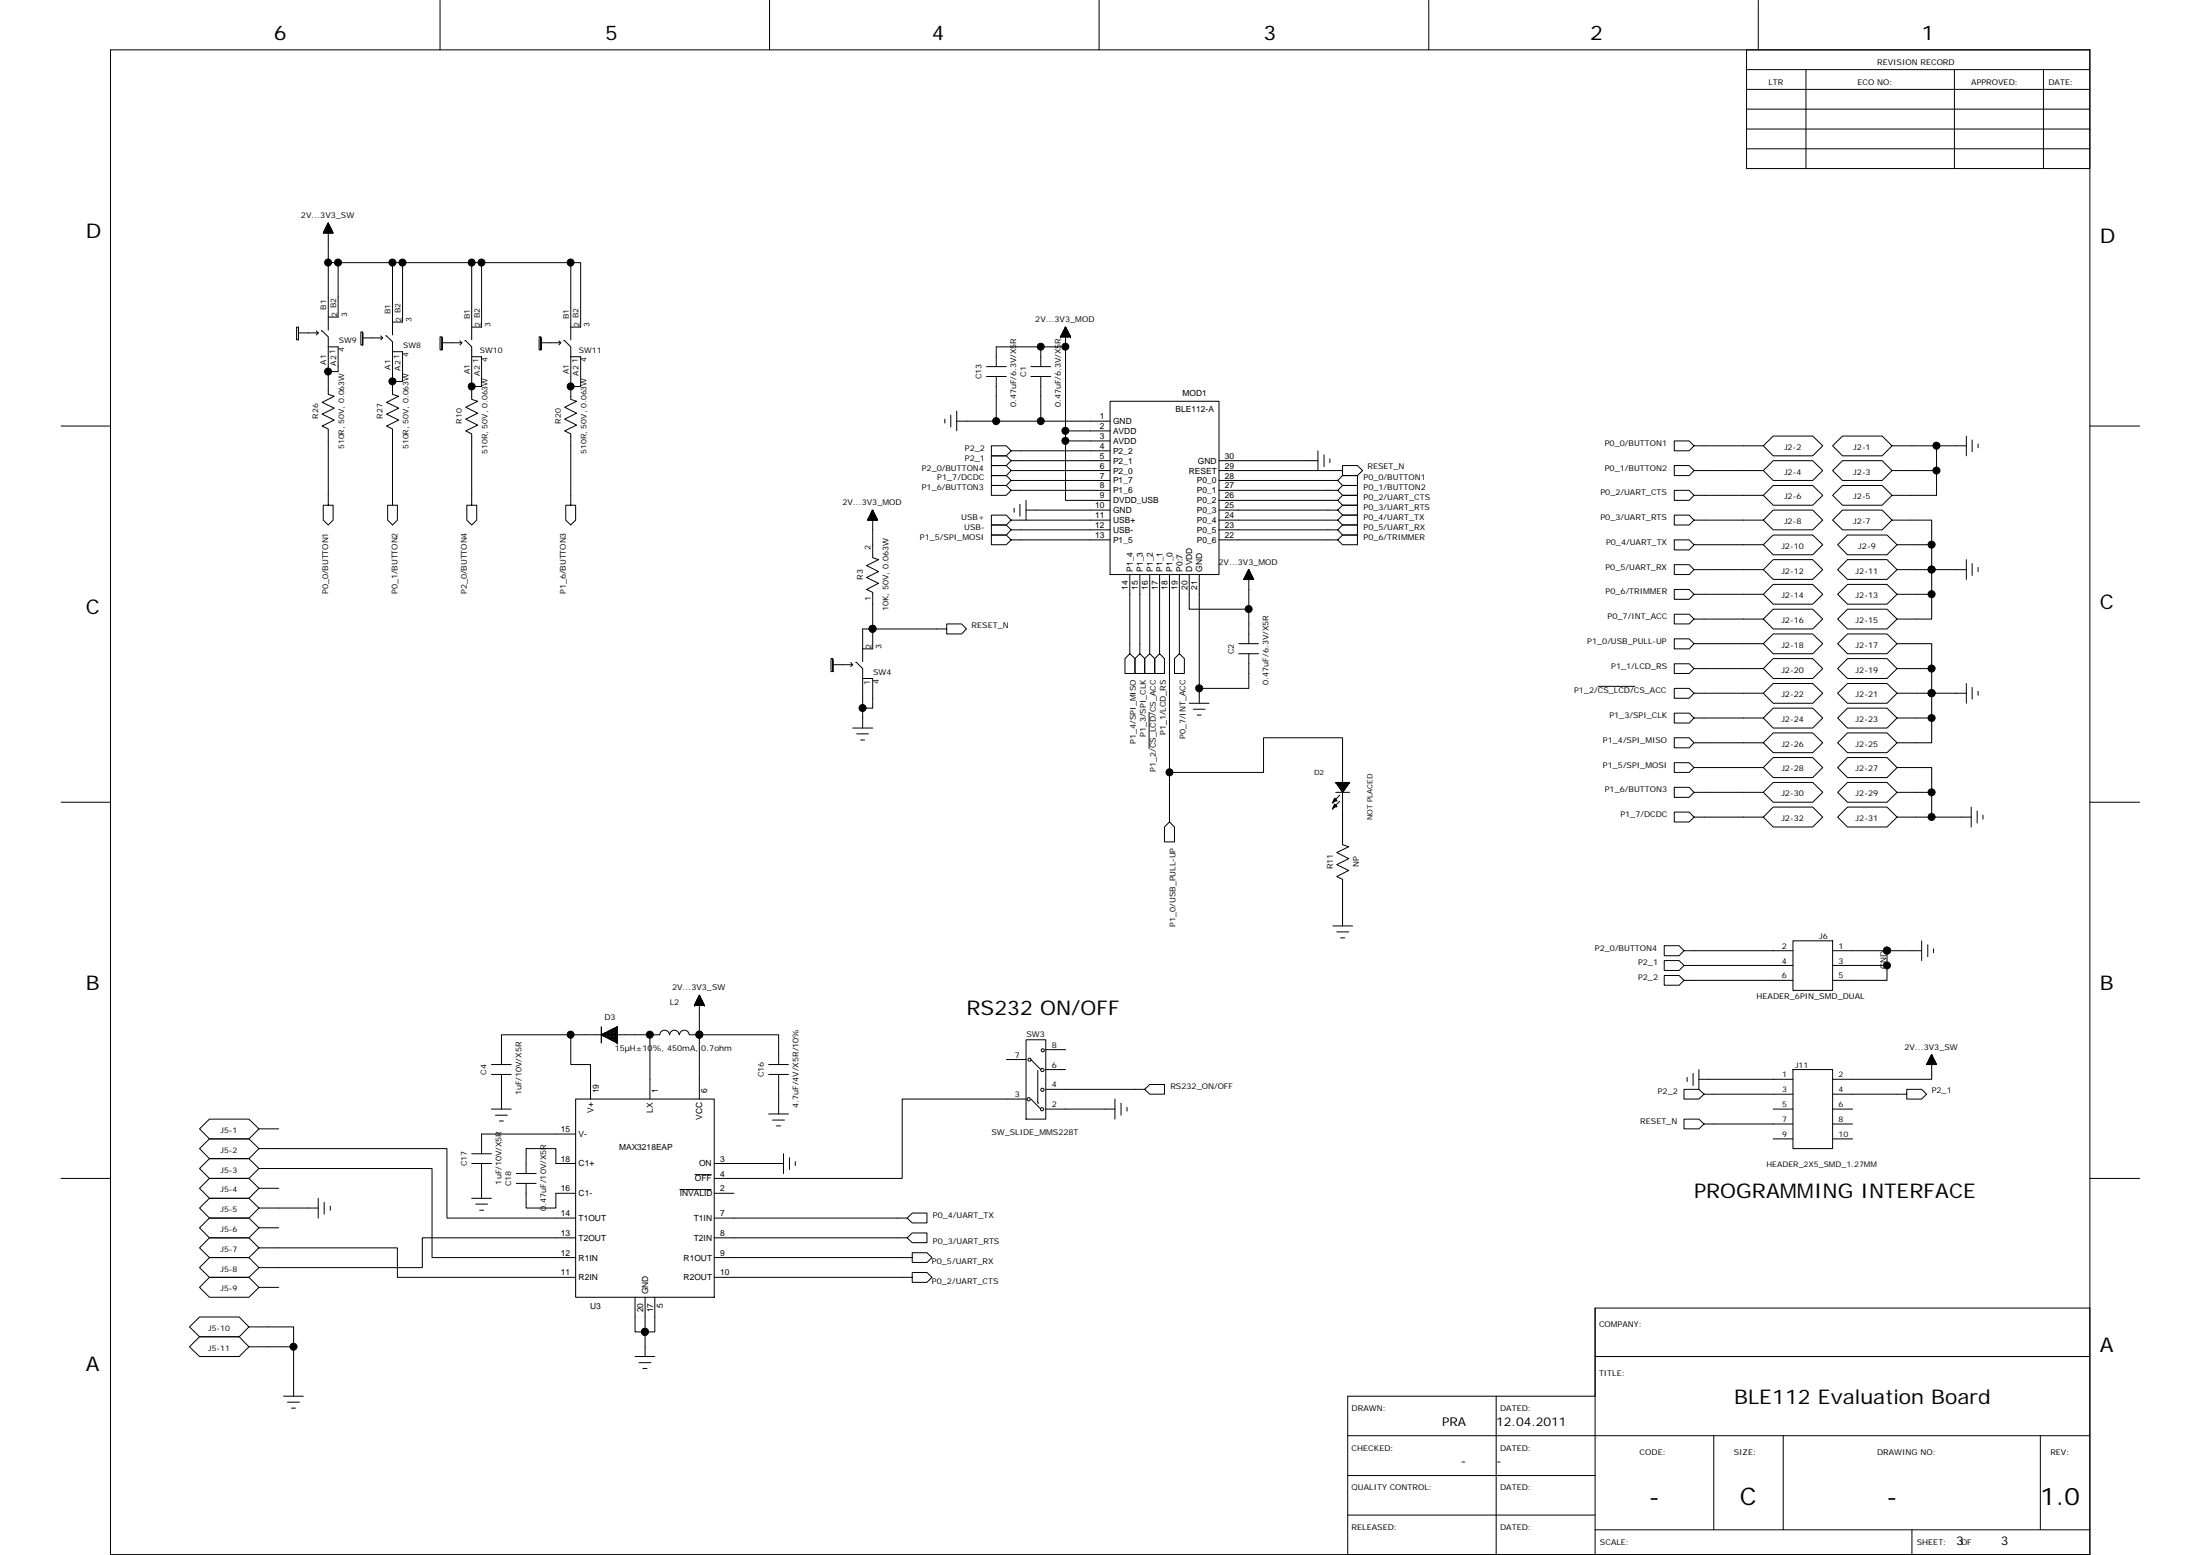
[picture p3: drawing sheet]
<svg xmlns="http://www.w3.org/2000/svg" width="297mm" height="210mm" viewBox="0 0 297 210" stroke-linecap="round" stroke-linejoin="round" font-family="sans-serif">
<g fill="none" stroke="#000" stroke-width=".14">
<path d="M14.9 6.7h267.3v203.1h-267.3zM59.4 0v6.7M103.9 0v6.7M148.4 0v6.7M192.9 0v6.7M235.8 6.7h46.4v16.1h-46.4zM235.8 14.7h46.4M235.8 9.4h46.4M235.8 12.1h46.4M235.8 17.4h46.4M237.4 0v6.7M243.8 9.4v13.4"/>
<path d="M263.9 9.4v13.4M275.9 9.4v13.4M43.7 31.4v.1M43.7 31.4h1.3M43.7 31.4h1.2M43.7 31.3v.2M43.7 31.3h1.2M43.8 31.2v.3M43.8 31.2h1M43.8 31.1h1v.4M43.9 31h.8M43.9 30.9h.8"/>
<path d="M44 30.7v.8M44 30.8h.6M44 30.7h.6v.8M44 30.7h.6M44 30.6v.9M44.1 30.6h.4M44.1 30.5v1M44.1 30.5h.4M44.2 30.5h.3v1M44.2 30.4v1.1M44.2 30.4h.2M44.2 30.4h.2v1.1"/>
<path d="M44.2 30.3v1.2M44.2 30.3h.2M44.3 30.2h.1M44.3 30.2v1.3M44.3 30.2l.1 1.3M44.3 30.1h.1M44.3 31.5v-1.4l.7 1.4h-1.4l.7-1.4v14.5M44.3 35.5h8.7M44.5 30.5v1M44.6 30.6v.9M44.7 30.8h-.7l-.1 .7M44.7 30.9v.6"/>
<path d="M44.7 30.9h-.8v.6M44.7 31v.5M44.8 31h-.9l-.1 .5M44.8 31.2v.3M44.9 31.3v.2M45 31.4v.1M45.7 35.5v7.3h-1.4M54.4 35.5v8h-1.4M54.4 35.5h10.6M54.4 35.5h-1.4v9.7M63.7 35.5v10.4M65 35.5h13.4v8.7h-1.3"/>
<path d="M65 35.5v8.7h-1.3M77.1 35.5v10.4M235.8 20.1h46.4M8.3 57.5h6.6M40.3 44.9h2.7M40.3 44.3v1.6v-1.7h-.3v1.7h.3M42.7 44.7l.3 .2M43 44.9l-.3 .3M43.4 44.7l.1-.1 .8 .9v1.3M44.3 50.2v3l.8 .3-1.6 .8 1.6 .8-1.6 .8 1.6 .8-1.6 .8 .8 .4v10.3h.7v2l-.7 .7-.7-.7v-2h.7M44.3 46.8h1.4v3.4h-1.4zM49 45.6h2.7"/>
<path d="M49 44.9v1.7v-1.8h-.3v1.8h.3M51.4 45.3l.3 .3M51.7 45.6l-.3 .3M52.1 45.3l.9 .8v1.4M53 51.5h.1M53 51.5v1.7l.8 .3-1.6 .8 1.6 .8-1.6 .8 1.6 .8-1.6 .8 .8 .4v10.3h-.7v2l.7 .7 .7-.7v-2h-.7M53 47.5h1.4v4h-1.4zM59.7 46.3h2.7M59.7 45.6v1.6v-1.7h-.3v1.7h.3M62.1 46l.3 .3M62.4 46.3l-.3 .3M62.8 46l.9 .8v1.4"/>
<path d="M63.7 48.2v5.7l.8 .3-1.6 .8 1.6 .8-1.6 .8 1.6 .8-1.6 .8 .8 .4v9.6h-.7v2l.7 .7 .7-.7v-2h-.7M63.7 48.2h1.3v4h-1.3M73 46.3h2.7M73 45.6v1.6v-1.7h-.2v1.7h.2M75.5 46l.2 .3M75.7 46.3l-.2 .3M76.1 46h.1l.9 .8v1.4M77.1 48.2v5.7l.7 .3-1.6 .8 1.6 .8-1.6 .8 1.6 .8-1.6 .8 .9 .4v9.6h-.7v2l.7 .7 .6-.7v-2h-.6M77.1 48.2h1.3v4h-1.3M127.6 56.6v.5M128.4 56v1.6M129.2 55.5v2.7"/>
<path d="M133.2 49.5h2.7M133.2 50.8h2.7M134.5 50.8v6.1h-5.3M139.2 49.5h2.7M139.2 50.8h2.7M140.5 46.8h-6v2.7M140.5 46.8h3.4M140.5 56.9h9.4M140.5 50.8v6.1h-6M140.5 46.8v2.7M143.2 45.5h.1M143.2 45.5h1.3"/>
<path d="M143.2 45.4h1.3M143.3 45.3v.2M143.3 45.4h1.2v.1M143.3 45.3h1.2M143.3 45.2v.3M143.3 45.3h1.1v.2M143.3 45.2h1.1M143.4 45.1v.4M143.4 45.2h1v.3M143.4 45.1h.9M143.4 45v.5M143.4 45.1h.9v.4"/>
<path d="M143.4 45h.9M143.5 45.5v-.6h.8v.6M143.5 44.9h.7M143.5 45.5v-.7h.7v.7M143.5 44.8h.7M143.6 44.7v.8M143.6 44.7h.6v.8M143.6 44.7h.5M143.6 44.6v.9M143.6 44.6h.5v.9M143.7 44.6h.4M143.7 44.5h.4v1"/>
<path d="M143.7 44.3v1.2M143.7 44.4h.3v1.1M143.8 44.3h.2M143.8 44.3h.2v1.2M143.8 44.2v1.3M143.8 44.2l.1 1.3M143.9 44.2h.1M143.9 46.8v11.4M143.9 58.2v9.3h6M143.9 44.2l.6 1.3h-1.3l.7-1.3v2.6M143.9 44.2h-.1v1.3M144 44.5h-.3v1"/>
<path d="M144.5 45.5h.1M149.9 54.2h14.7v23.4h-14.7zM149.9 58.2h-6M149.9 59.5h-6M265.5 58.9v2.6M266.3 59.4v1.6M267.1 59.9v.6M282.2 57.5h6.7M117.2 70.1v.1M117.2 70.2h1.3M117.2 70.1h1.2M117.3 69.9v.3"/>
<path d="M117.3 70h1.1v.2M117.3 69.9h1M117.3 69.8v.4M117.3 69.9h1v.3M117.4 69.8h.9M117.4 69.7h.8v.5M117.5 69.7h.7M117.5 69.4v.8M117.5 69.5h.6M117.5 69.3v.9M117.5 69.4h.6M117.6 69.4h.4"/>
<path d="M117.6 69.2v1M117.6 69.3h.4M117.6 69.2h.4M117.7 69.2h.3M117.7 69v1.2M117.7 69.1h.2v1.1M117.7 69.1h.2M117.7 68.9v1.3M117.7 69h.2M117.8 68.9h.1M117.8 70.2v-1.3l.7 1.3h-1.4l.7-1.3v6.4l.8 .2-1.6 .8 1.6 .9-1.6 .8 1.6 .7-1.6 .9 .8 .4v7.6h-1.3M117.9 69v1.2"/>
<path d="M118 69.2v1M118 69.3v.9M118.1 69.4v.8M118.1 69.5v.7M118.1 69.6h-.6v.6M118.2 69.6v.6M118.2 69.7h-.8v.5M118.4 70h-1.2v.2M118.4 70v.2M136.5 72.9l-.6-.7h-2v1.3h2l.6-.6h13.4M136.5 70.2l-.6-.7h-2v1.4h2l.6-.7h13.4M136.5 71.5l-.6-.6h-2v1.3h2l.6-.7h13.4"/>
<path d="M136.9 68.6v.6M137.7 68.1v1.6M138.5 67.5v2.7M149.9 60.9h-13.4l-.6 .6h-2v-1.3h2l.6 .7M149.9 62.2h-13.4l-.6 .6h-2v-1.3h2l.6 .7M149.9 63.5h-13.4l-.6 .7h-2v-1.4h2l.6 .7M149.9 64.9h-13.4l-.6 .6h-2v-1.3h2l.6 .7M149.9 66.2h-13.4l-.6 .7h-2v-1.4h2l.6 .7M149.9 68.9h-11.4M152.5 77.6v10.6l.7 .7v2h-1.3v-2l.6-.7M153.9 77.6v10.6l.7 .7v2h-1.4v-2l.7-.7M155.2 77.6v10.6l.7 .7v2h-1.3v-2l.6-.7"/>
<path d="M156.6 77.6v10.6l.6 .7v2h-1.3v-2l.7-.7M157.9 77.6v26.7M159.2 77.6v10.6l.7 .7v2h-1.3v-2l.6-.7M160.6 77.6v4.6h8M161.9 77.6v15.3M164.6 63.5h16.7v-.7h2l.7 .7-.7 .7h-2v-.7M164.6 64.9h16l.7 .6h2v-1.3h-2l-.7 .7M164.6 66.2h16l.7 .7h2v-1.4h-2l-.7 .7M164.6 67.5h16l.7 .7h2v-1.3h-2l-.7 .6M164.6 68.9h16l.7 .6h2v-1.3h-2l-.7 .7M164.6 70.2h16l.7 .7h2v-1.4h-2l-.7 .7M164.6 71.5h16l.7 .7h2v-1.3h-2l-.7 .6"/>
<path d="M164.6 62.2h13.3M164.6 72.9h16M167.9 78.1v.1M167.9 78.2h1.3M168 78.1h1.2M168 78.1h1.2v.1M168.1 77.9v.3M168.1 78h1v.2M168.1 77.9h1M168.2 77.7v.5M168.2 77.8h.8M168.2 77.7h.8"/>
<path d="M168.2 77.6v.6M168.2 77.7h.7M168.3 77.6h.6v.6M168.3 77.5v.7M168.3 77.6h.6M168.3 77.5h.6M168.3 77.4v.8M168.3 77.4h.6v.8M168.4 77.4h.4M168.4 77.3v.9M168.4 77.3h.4v.9M168.4 77.3h.4"/>
<path d="M168.4 77.2h.4M168.5 77v1.2M168.5 77.1h.2v1.1M168.5 77.1h.2M168.5 76.9v1.3M168.5 77h.2M168.6 77h.1M168.6 78.2v-1.3l.7 1.3h-1.4l.7-1.3v10M168.6 76.9h.1M168.7 77v1.2M168.7 77.2h-.3v1M168.8 77.2v1"/>
<path d="M168.9 77.5v.7M169 77.7v.5M169.1 77.8h-1v.4M169.1 77.9v.3M169.2 78h-1.2v.2M177.9 60.9v2.6M178.8 61.4v1.6M179.6 61.9v.6M181.3 72.2h2v1.3h-2l-.7-.6zM238.1 60.2l1.3-1.3h5.3l1.4 1.3-1.4 1.3h-5.3zM238.1 73.5l1.3-1.3h5.3l1.4 1.3-1.4 1.4h-5.3zM238.1 60.2h-9.4l-.6 .7h-2v-1.4h2l.6 .7"/>
<path d="M238.1 63.5h-9.4l-.6 .7h-2v-1.4h2l.6 .7M238.1 66.9h-9.4l-.6 .6h-2v-1.3h2l.6 .7M238.1 70.2h-9.4l-.6 .7h-2v-1.4h2l.6 .7M238.1 73.5h-9.4l-.6 .7h-2v-1.3h2l.6 .6M238.1 76.9h-9.4l-.6 .7h-2v-1.4h2l.6 .7M239.4 62.2h5.3l1.4 1.3-1.4 1.4h-5.3l-1.3-1.4zM239.4 65.5h5.3l1.4 1.4-1.4 1.3h-5.3l-1.3-1.3zM239.4 68.9h5.3l1.4 1.3-1.4 1.3h-5.3l-1.3-1.3zM239.4 75.5h5.3l1.4 1.4-1.4 1.3h-5.3l-1.3-1.3zM239.4 78.9h5.3l1.4 1.3-1.4 1.4h-5.3l-1.3-1.4zM247.4 60.2l1.4-1.3h5.3l1.4 1.3-1.4 1.3h-5.3zM247.4 63.5l1.4-1.3h5.3l1.4 1.3-1.4 1.4h-5.3z"/>
<path d="M247.4 66.9l1.4-1.4h5.3l1.4 1.4-1.4 1.3h-5.3zM248.1 73.5l1.3-1.3h5.4l1.3 1.3-1.3 1.4h-5.4zM248.8 68.9h5.3l1.4 1.3-1.4 1.3h-5.3l-1.4-1.3zM249.4 75.5h5.4l1.3 1.4-1.3 1.3h-5.4l-1.3-1.3zM255.5 70.2h5.3v3.3M255.5 63.5h6M255.5 60.2h10M256.1 73.5h4.7v3.4M256.1 76.9h9.4M260.8 76.9v6.7h-4.7M260.8 76.9h.1M261.5 60.2v6.7h-6"/>
<path d="M265.5 75.5v2.7M266.3 76.1v1.6M267.1 76.6v.6M112.5 89.7h2.6M112.5 89v1.7v-1.8h-.3v1.8h.3M114.9 89.4l.2 .3M115.1 98.3h2.7M115.1 89.7l-.2 .3M115.5 89.4h.1l.9 .9v1.3M115.7 99.1h1.6M116.2 99.9h.5M116.5 91.6h1.3v4h-1.3v2.7"/>
<path d="M116.5 91.6v4M117.8 84.9h10v-.7h2l.7 .7-.7 .7h-2v-.7M117.8 84.9h.1M117.8 84.9h-1.3v4.4M155.1 96.2v4.8M160.6 94.9h2.6M161.1 95.7h1.6M161.6 96.5h.6M167.3 86.9h2.6M167.3 88.2h2.6M168.6 88.2v4.7h-6.7v2M215.8 92.6h4.9"/>
<path d="M238.1 86.9l1.3-1.3h5.3l1.4 1.3-1.4 1.3h-5.3zM238.1 93.6l1.3-1.3h5.3l1.4 1.3-1.4 1.3h-5.3zM238.1 80.2h-9.4l-.6 .7h-2v-1.3h2l.6 .6M238.1 83.6h-9.4l-.6 .6h-2v-1.3h2l.6 .7M238.1 86.9h-9.4l-.6 .7h-2v-1.4h2l.6 .7M238.1 90.3h-9.4l-.6 .6h-2v-1.3h2l.6 .7M238.1 93.6h-9.4l-.6 .7h-2v-1.4h2l.6 .7M238.1 96.9h-9.4l-.6 .7h-2v-1.3h2l.6 .6M239.4 82.2h5.3l1.4 1.4-1.4 1.3h-5.3l-1.3-1.3zM239.4 88.9h5.3l1.4 1.4-1.4 1.3h-5.3l-1.3-1.3zM239.4 95.6h5.3l1.4 1.3-1.4 1.4h-5.3l-1.3-1.4zM239.4 98.9h5.3l1.4 1.4-1.4 1.3h-5.3l-1.3-1.3z"/>
<path d="M248.1 80.2l1.3-1.3h5.4l1.3 1.3-1.3 1.4h-5.4zM248.1 83.6l1.3-1.4h5.4l1.3 1.4-1.3 1.3h-5.4zM248.1 86.9l1.3-1.3h5.4l1.3 1.3-1.3 1.3h-5.4zM248.1 93.6l1.3-1.3h5.4l1.3 1.3-1.3 1.3h-5.4zM248.1 96.9l1.3-1.3h5.4l1.3 1.3-1.3 1.4h-5.4zM249.4 88.9h5.4l1.3 1.4-1.3 1.3h-5.4l-1.3-1.3zM256.1 86.9h4.7v3.4M256.1 90.3h4.7v3.3M256.1 80.2h4.7M256.1 93.6h9.4M256.1 96.9h4.7M260.8 93.6v6.7h-4.7"/>
<path d="M260.8 93.6h.1M265.5 92.3v2.6M266.3 92.8v1.6M267.1 93.3v.6M8.3 108.3h6.6M157.9 111l-.7 .6v2h1.4v-2l-.7-.6v-6.7h12.7v-4.7h10.7v14.4l.8 .3-1.6 .8 1.6 .8-1.6 .8 1.6 .8-1.6 .8 .8 .4v6.3M180 108.3h.1M180 109.1h.1M180.1 108v.2M180.1 108h.4M180.1 108.8v.2M180.1 108.8h.4"/>
<path d="M180.2 107.9h.2v.2M180.2 108.7h.2v.2M180.2 107.8v.4h-.2M180.2 107.8h.1M180.2 107.8l.3 .2-.5 .3zM180.2 108.6v.3h-.2M180.2 108.6h.1M180.2 108.6l.3 .2-.5 .3zM180.4 107h1.8M180.4 105.6h1.8l-.9 1.4zM180.4 105.6h.1M180.4 105.6h1.8"/>
<path d="M180.4 105.7h1.7M180.5 108h.1M180.5 108.8h.1M180.5 105.6v.2M180.5 105.9h1.5M180.6 105.6v.4h1.4M180.7 106.2h1.2M180.7 105.6v.6M180.8 106.3h1M180.9 107.3l-.8 .9M180.9 108.2l-.8 .7M180.9 105.6v.8"/>
<path d="M180.9 106.4h.7M181 106.6h.6M181 105.6v1M181.1 106.7h.4M181.1 105.6v1.2M181.2 106.8h.2M181.4 105.6v1.2M181.6 105.6v1M181.7 105.6v.8M181.8 105.6v.6M182 105.6v.4M182.1 105.6v.2"/>
<path d="M182.2 105.6h.1M228.7 100.3l-.6-.7h-2v1.3h2l.6-.6h9.4M228.7 103.6l-.6-.6h-2v1.3h2l.6-.7h9.4M228.7 107l-.6-.7h-2v1.3h2l.6-.6h9.4M228.7 110.3l-.6-.7h-2v1.4h2l.6-.7h9.4M239.4 102.3h5.3l1.4 1.3-1.4 1.4h-5.3l-1.3-1.4zM239.4 105.6h5.3l1.4 1.4-1.4 1.3h-5.3l-1.3-1.3zM239.4 108.9h5.3l1.4 1.4-1.4 1.3h-5.3l-1.3-1.3zM248.1 100.3l1.3-1.4h5.4l1.3 1.4-1.3 1.3h-5.4zM248.1 107l1.3-1.4h5.4l1.3 1.4-1.3 1.3h-5.4zM249.4 102.3h5.4l1.3 1.3-1.3 1.4h-5.4l-1.3-1.4zM249.4 108.9h5.4l1.3 1.4-1.3 1.3h-5.4l-1.3-1.3z"/>
<path d="M256.1 103.6h4.7v3.4M256.1 107h4.7v3.3M256.1 110.3h10M266.1 108.9v2.7M267 109.5v1.6M267.7 110v.6M282.2 108.3h6.7M77.1 139.7v4h2.6v4.7M77.1 139.7h-9.4v4M81.2 139.7h-4.1M83.3 139.7h4.5v8.7M87.8 139.7h.1"/>
<path d="M87.8 139.7h1.3a.65 .65 0 0 1 .6-.6 .65 .65 0 0 1 .7 .6M90.4 139.7a.64 .64 0 0 1 .7-.6 .64 .64 0 0 1 .6 .6M91.8 139.7a.65 .65 0 0 1 .6-.6 .65 .65 0 0 1 .6 .6M93.1 139.7h1.3v8.7M93.8 135.7h.1M93.8 135.7h1.3M93.8 135.6v.1M93.8 135.6h1.2M93.8 135.5h1.2M93.9 135.5v.2M93.9 135.5h1.1M93.9 135.4h1.1v.3"/>
<path d="M93.9 135.4v.3M93.9 135.4h1M94 135.3h.9v.4M94 135.3v.4M94 135.3h.9M94 135.2h.9M94 135.1v.6M94 135.2h.8M94 135.1h.8M94.1 135v.7M94.1 135.1h.7M94.1 135h.6"/>
<path d="M94.1 134.9h.6M94.2 134.8v.9M94.2 134.9h.5M94.2 134.8h.4l.1 .9M94.2 134.7v1M94.2 134.7h.4M94.3 134.7h.3M94.3 134.6v1.1M94.3 134.6h.2M94.4 134.5v1.2M94.4 134.5h.1M94.4 134.4v1.3"/>
<path d="M94.4 134.4h.1M94.4 134.3l-.6 1.4h1.3l-.7-1.4v5.4h10.7v4M94.5 134.3v1.4M94.5 134.5v1.2M94.5 134.6v1.1M94.6 134.7v1M94.7 134.9v.8M94.7 135h-.6v.7M94.8 135v.7M94.8 135.1v.6M94.9 135.3v.4M95 135.6v.1"/>
<path d="M95.1 135.7h.1M180 125h2.6M180.5 125.8h1.6M181 126.6h.6M227.4 128.3l-.7-.6h-2v1.3h2l.7-.7h14.7M227.4 130.3l-.7-.6h-2v1.3h2l.7-.7h14.7M227.4 132.3l-.7-.6h-2v1.3h2l.7-.7h14.7M242.1 127h5.3v6.7h-5.3zM247.4 128.3h7.4M247.4 130.3h7.4M254.8 128.3v4h-7.4M259.5 127v2.7"/>
<path d="M259.5 128.3h-4.7M260.3 127.5v1.6M261.1 128.1v.5M8.3 159.1h6.6M26.9 152.4l1.4-1.3h5.3l1.4 1.3-1.4 1.3h-5.3zM26.9 155l1.4-1.3h5.3l1.4 1.3-1.4 1.4h-5.3zM26.9 157.7l1.4-1.3h5.3l1.4 1.3-1.4 1.4h-5.3zM35 157.7h23.3v12.1h19.4M35 155h25.3v9.4h17.4M35 152.4h2.6M63.7 157.1h2.7M63.7 155.7h2.7"/>
<path d="M65 157.1v4.7M66.4 149.7h2.6M66.4 145h2.6M66.4 143.7h2.6M66.9 150.5h1.6M67.4 151.3h.6M67.7 145v4.7M69.7 159.7h2.7M69.7 158.4h2.7M71 159.7v3.4h4.1v-2h2.6M77.7 157.1h-2.6v-2.1h-4.1v3.4M77.7 153.1h-12.7v2.6"/>
<path d="M77.7 148.4h18.7v26.7h-18.7zM93.8 158.6h2.2M96.4 157.1h9.4M103.8 150.4h2.6M103.8 145h2.6M103.8 143.7h2.6M104.3 151.2h1.6M104.8 152h.6M105.1 145v5.4M105.8 155.7v2.7M106.6 156.3v1.6M107.4 156.8v.5"/>
<path d="M135.9 143h2.6M138.5 140.4h2.7v10.7h-2.7zM138.5 148.4h-16.7v10.7h-25.4M138.7 148.2h.3v.3l-.1 .1-.2-.1zM139.2 143l1.3 1.4M139.2 148.4l1.3 1.3M140.1 144.5v4.4h.1M140.5 149.6h.4v.1v.2h-.4zM140.6 144.3h.3l.1 .1-.1 .2h-.3zM140.6 147h.3l.1 .1-.1 .2h-.3zM141.2 147h13.4l.6 .7h2v-1.3h-2l-.6 .6M141.2 149.7h9.3"/>
<path d="M141.2 144.4h2.7M141.2 141.7h2.7M150.5 148.4v2.7M151.4 148.9v1.6M152.2 149.5v.5M227.8 145.4v.6M228.6 144.9v1.6M229.4 144.4v2.6M239.4 149.7h2.7M239.4 153.7h2.7M242.1 144.4h5.3v10.6h-5.3zM242.1 147.7h-12l-.7 .7h-2v-1.4h2l.7 .7"/>
<path d="M242.1 151.7h-12l-.7 .7h-2v-1.3h2l.7 .6M242.1 145.7h-12.7M247.4 147.7h10v-.7h2.1l.6 .7-.6 .7h-2.1v-.7M247.4 149.7h2.7M247.4 151.7h2.7M247.4 153.7h2.7M260.2 143.6v.1M260.2 143.7h1.2M260.2 143.6h1.2M260.2 143.5v.2M260.2 143.5h1.2M260.3 143.4v.3"/>
<path d="M260.3 143.5h1v.2M260.3 143.4h1M260.3 143.3v.4M260.3 143.4h1v.3M260.3 143.3h1M260.4 143.2v.5M260.4 143.2h.8v.5M260.4 143.2h.8M260.4 143.1v.6M260.4 143.1h.8v.6M260.5 143.1h.6M260.5 143v.7"/>
<path d="M260.5 143h.6v.7M260.5 143h.6M260.5 142.9v.8M260.5 142.9h.6M260.6 142.9h.5v.8M260.6 142.7v1M260.6 142.8h.4M260.6 142.7h.4M260.6 142.6v1.1M260.7 142.6h.2M260.7 142.5v1.2M260.7 142.4v1.3"/>
<path d="M260.7 142.5h.2v1.2M260.8 142.5h.1M260.8 142.4v1.3M260.8 142.4h.1M260.8 142.4l.7 1.3h-1.4l.7-1.3v3.3h-13.4M260.9 142.6v1.1M261 142.7v1M261 142.8v.9M261.4 143.5v.2M261.4 143.6v.1M282.2 159.1h6.7M25.6 179.1l1.3-1.3h5.4l1.3 1.3-1.3 1.3h-5.4z"/>
<path d="M26.9 160.4l1.4-1.3h5.3l1.4 1.3-1.4 1.4h-5.3zM26.9 163.1l1.4-1.3h5.3l1.4 1.3-1.4 1.3h-5.3zM26.9 165.7l1.4-1.3h5.3l1.4 1.3-1.4 1.4h-5.3zM28.3 167.1h5.3l1.4 1.3-1.4 1.4h-5.3l-1.4-1.4zM28.3 169.8h5.3l1.4 1.3-1.4 1.3h-5.3l-1.4-1.3zM28.3 172.4h5.3l1.4 1.4-1.4 1.3h-5.3l-1.4-1.3zM33.6 179.1h6v2.7M35 168.4h18.7v4h24M35 160.4h2.6M35 163.1h8M35 165.7h2.6M35 173.8h2.6"/>
<path d="M43 161.8v2.6M43.8 162.3v1.6M44.6 162.8v.6M63.7 161.8h2.7M64.2 162.5h1.6M64.8 163.4h.5M77.7 167.1h-20.7v4h-22M85.7 175.1v4.7h1.4v-4.7M88.4 175.1v4.7h-1.3v3.3M91.8 160.6h4.2M96.4 164.4h26.1l.7-.7h2v1.4h-2l-.7-.7M96.4 169.8h26.8v.6h2l.6-.6-.6-.7h-2v.7"/>
<path d="M96.4 167.1h26.1l.7 .6h2v-1.3h-2l-.7 .7M96.4 172.4h26.8v.7h2l.6-.7-.6-.6h-2v.6M96.4 161.1h2.7M215.4 176.6v33.2M282.2 176.6h-66.8v11.9h-33.4v21.3M25.6 181.8l1.3-1.4h5.4l1.3 1.4-1.3 1.3h-5.4zM33.6 181.8h6v6.7M38.3 188.5h2.7M38.8 189.3h1.6M39.4 190.1h.5M85.7 183.1h2.7M86.3 183.9h1.6"/>
<path d="M86.8 184.7h.6M182 193.8h100.2M182 199.2h33.4M202 188.5v21.3M215.4 183.1h66.8M231.4 193.8v12.7M240.8 193.8v12.7M275.5 193.8v12.7M182 204.5h33.4M215.4 206.5h66.8M258.1 206.5v3.3"/>
<circle cx="139" cy="143" r=".21"/>
<circle cx="140.8" cy="141.8" r=".21"/>
</g>
<g fill="none" stroke="#000" stroke-width=".17">
<path d="M81.2 139.7l2.1-1.1v2.2zM81.2 138.6v2.2M81.3 139.7h.1M81.3 139.6h2M81.4 139.6v.2M81.5 139.8h1.8M81.6 139.5v.4M81.7 139.4h1.6M81.8 139.4v.6h1.5M82 139.3v.8M82 139.3h1.3M82.2 139.2v1h1.1"/>
<path d="M82.4 139.1v1.2M82.4 139.1h.9M82.6 139v1.4M82.7 138.9v1.6M82.8 138.9h.5M82.9 138.8v1.8h.4M83.1 138.7v2M83.2 138.7h.1M83.3 138.6v2.2M82.6 140.4h.7M83.3 140.8h.1"/>
</g>
<g fill="#000" stroke="#000" stroke-width=".14">
<circle cx="44.3" cy="35.4" r=".47"/>
<circle cx="45.6" cy="35.4" r=".48"/>
<circle cx="53" cy="35.4" r=".48"/>
<circle cx="54.3" cy="35.4" r=".48"/>
<circle cx="63.7" cy="35.4" r=".47"/>
<circle cx="65" cy="35.4" r=".48"/>
<circle cx="77" cy="35.4" r=".47"/>
<circle cx="44.3" cy="50.2" r=".47"/>
<circle cx="53" cy="51.5" r=".47"/>
<circle cx="63.7" cy="52.2" r=".47"/>
<circle cx="77" cy="52.2" r=".47"/>
<circle cx="134.5" cy="56.8" r=".48"/>
<circle cx="140.5" cy="56.8" r=".47"/>
<circle cx="140.5" cy="46.8" r=".47"/>
<circle cx="143.8" cy="58.2" r=".47"/>
<circle cx="143.8" cy="59.5" r=".47"/>
<circle cx="143.8" cy="46.8" r=".47"/>
<circle cx="260.8" cy="73.5" r=".48"/>
<circle cx="260.8" cy="76.9" r=".47"/>
<circle cx="261.5" cy="60.2" r=".48"/>
<circle cx="261.5" cy="63.5" r=".47"/>
<circle cx="116.5" cy="95.6" r=".48"/>
<circle cx="117.8" cy="84.9" r=".47"/>
<circle cx="161.9" cy="92.9" r=".48"/>
<circle cx="168.6" cy="82.2" r=".47"/>
<circle cx="260.8" cy="80.2" r=".48"/>
<circle cx="260.8" cy="90.2" r=".48"/>
<circle cx="260.8" cy="93.6" r=".48"/>
<circle cx="260.8" cy="96.9" r=".47"/>
<circle cx="157.9" cy="104.3" r=".47"/>
<circle cx="260.8" cy="110.3" r=".47"/>
<circle cx="260.8" cy="107" r=".47"/>
<circle cx="77" cy="139.7" r=".47"/>
<circle cx="87.7" cy="139.7" r=".48"/>
<circle cx="94.4" cy="139.7" r=".47"/>
<circle cx="254.8" cy="130.3" r=".47"/>
<circle cx="254.8" cy="128.3" r=".47"/>
<circle cx="87.1" cy="179.8" r=".47"/>
<circle cx="39.6" cy="181.8" r=".48"/>
</g>
<g font-size="3.3">
<text x="222.6" y="203.1">-</text>
<text x="234.9" y="203.1">C</text>
<text x="254.7" y="203.1">-</text>
<text x="275.5" y="203.1">1.0</text>
</g>
<g font-size="2.7">
<text x="37" y="5.4">6</text>
<text x="81.7" y="5.4">5</text>
<text x="125.8" y="5.4">4</text>
<text x="170.6" y="5.4">3</text>
<text x="214.7" y="5.4">2</text>
<text x="259.5" y="5.4">1</text>
<text x="11.6" y="32.1">D</text>
<text x="283.5" y="32.8">D</text>
<text x="11.6" y="82.9">C</text>
<text x="283.5" y="82.2">C</text>
<text x="11.6" y="133.7">B</text>
<text x="130.5" y="137">RS232 ON/OFF</text>
<text x="283.5" y="133.7">B</text>
<text x="228.7" y="161.8">PROGRAMMING INTERFACE</text>
<text x="11.6" y="185.1">A</text>
<text x="283.5" y="182.5">A</text>
<text x="234.1" y="189.5">BLE112 Evaluation Board</text>
</g>
<g font-size="1.6">
<text x="194.7" y="192.4">PRA</text>
<text x="197.2" y="197.8">-</text>
<text x="202" y="192.4">12.04.2011</text>
<text x="202" y="197.8">-</text>
<text x="264.1" y="208.5">3</text>
<text x="270.1" y="208.5">3</text>
</g>
<g font-size="1.1">
<text x="238.8" y="11.4">LTR</text>
<text x="250.8" y="11.4">ECO NO:</text>
<text x="253.4" y="8.7">REVISION RECORD</text>
<text x="266.1" y="11.4">APPROVED:</text>
<text x="276.6" y="11.4">DATE:</text>
<text x="40.6" y="29.4">2V...3V3_SW</text>
<text x="139.8" y="43.5">2V...3V3_MOD</text>
<text x="132.5" y="51.2" transform="rotate(-90 132.5 51.2)">C13</text>
<text x="138.5" y="50.9" transform="rotate(-90 138.5 50.9)">C1</text>
<text x="159.7" y="53.5">MOD1</text>
<text x="137.2" y="55" transform="rotate(-90 137.2 55)">0.47uF/6.3V/X5R</text>
<text x="143.2" y="55" transform="rotate(-90 143.2 55)">0.47uF/6.3V/X5R</text>
<text x="148.5" y="56.6">1</text>
<text x="148.5" y="57.9">2</text>
<text x="148.5" y="59.2">3</text>
<text x="150.3" y="57.3">GND</text>
<text x="150.3" y="58.6">AVDD</text>
<text x="150.3" y="59.9">AVDD</text>
<text x="158.7" y="55.6">BLE112-A</text>
<text x="124.5" y="63.5">P2_0/BUTTON4</text>
<text x="126.6" y="64.9">P1_7/DCDC</text>
<text x="130.3" y="60.9">P2_2</text>
<text x="130.3" y="62.2">P2_1</text>
<text x="148.5" y="60.6">4</text>
<text x="148.5" y="61.9">5</text>
<text x="148.5" y="63.2">6</text>
<text x="148.5" y="64.6">7</text>
<text x="148.5" y="65.9">8</text>
<text x="150.3" y="61.3">P2_2</text>
<text x="150.3" y="62.6">P2_1</text>
<text x="150.3" y="63.9">P2_0</text>
<text x="150.3" y="65.3">P1_7</text>
<text x="160.5" y="63.9">RESET</text>
<text x="161.6" y="65.3">P0_0</text>
<text x="161.7" y="62.6">GND</text>
<text x="165.4" y="65.9">27</text>
<text x="165.4" y="64.6">28</text>
<text x="165.4" y="63.2">29</text>
<text x="165.4" y="61.9">30</text>
<text x="184.1" y="64.9">P0_0/BUTTON1</text>
<text x="184.6" y="63.4">RESET_N</text>
<text x="216.7" y="60.2">P0_0/BUTTON1</text>
<text x="216.7" y="63.5">P0_1/BUTTON2</text>
<text x="240.9" y="60.7">J2-2</text>
<text x="240.9" y="64.1">J2-4</text>
<text x="250.2" y="60.7">J2-1</text>
<text x="250.2" y="64.1">J2-3</text>
<text x="113.7" y="68.2">2V...3V3_MOD</text>
<text x="124.5" y="66.2">P1_6/BUTTON3</text>
<text x="129.8" y="70.2">USB+</text>
<text x="130.2" y="71.5">USB-</text>
<text x="147.9" y="68.6">10</text>
<text x="147.9" y="69.9">11</text>
<text x="147.9" y="71.3">12</text>
<text x="148.5" y="67.3">9</text>
<text x="150.3" y="66.6">P1_6</text>
<text x="150.3" y="67.9">DVDD_USB</text>
<text x="150.3" y="69.3">GND</text>
<text x="150.3" y="70.6">USB+</text>
<text x="150.3" y="71.9">USB-</text>
<text x="161.6" y="71.9">P0_5</text>
<text x="161.6" y="70.6">P0_4</text>
<text x="161.6" y="69.3">P0_3</text>
<text x="161.6" y="67.9">P0_2</text>
<text x="161.6" y="66.6">P0_1</text>
<text x="165.4" y="71.3">23</text>
<text x="165.4" y="69.9">24</text>
<text x="165.4" y="68.6">25</text>
<text x="165.4" y="67.3">26</text>
<text x="184.1" y="66.2">P0_1/BUTTON2</text>
<text x="184.1" y="67.5">P0_2/UART_CTS</text>
<text x="184.1" y="68.9">P0_3/UART_RTS</text>
<text x="184.1" y="70.2">P0_4/UART_TX</text>
<text x="184.1" y="71.5">P0_5/UART_RX</text>
<text x="216.1" y="66.9">P0_2/UART_CTS</text>
<text x="216.1" y="70.2">P0_3/UART_RTS</text>
<text x="240.9" y="67.4">J2-6</text>
<text x="240.9" y="70.7">J2-8</text>
<text x="250.2" y="67.4">J2-5</text>
<text x="250.2" y="70.7">J2-7</text>
<text x="117.5" y="74.2" transform="rotate(-90 117.5 74.2)">2</text>
<text x="124.2" y="72.9">P1_5/SPI_MOSI</text>
<text x="147.9" y="72.6">13</text>
<text x="150.3" y="73.3">P1_5</text>
<text x="152.9" y="77.2" transform="rotate(-90 152.9 77.2)">P1_4</text>
<text x="154.3" y="77.2" transform="rotate(-90 154.3 77.2)">P1_3</text>
<text x="155.6" y="77.2" transform="rotate(-90 155.6 77.2)">P1_2</text>
<text x="157" y="77.2" transform="rotate(-90 157 77.2)">P1_1</text>
<text x="158.3" y="77.2" transform="rotate(-90 158.3 77.2)">P1_0</text>
<text x="159.6" y="77.2" transform="rotate(-90 159.6 77.2)">P0:7</text>
<text x="161" y="77.2" transform="rotate(-90 161 77.2)">DVDD</text>
<text x="161.6" y="73.3">P0_6</text>
<text x="162.3" y="77.2" transform="rotate(-90 162.3 77.2)">GND</text>
<text x="164.5" y="76.2">2V...3V3_MOD</text>
<text x="165.4" y="72.6">22</text>
<text x="184.1" y="72.9">P0_6/TRIMMER</text>
<text x="216.8" y="76.9">P0_5/UART_RX</text>
<text x="216.8" y="73.5">P0_4/UART_TX</text>
<text x="240.5" y="74.1">J2-10</text>
<text x="240.5" y="77.4">J2-12</text>
<text x="250.5" y="77.4">J2-11</text>
<text x="250.9" y="74.1">J2-9</text>
<text x="44.3" y="80.2" transform="rotate(-90 44.3 80.2)">P0_0/BUTTON1</text>
<text x="53.7" y="80.2" transform="rotate(-90 53.7 80.2)">P0_1/BUTTON2</text>
<text x="63" y="80.2" transform="rotate(-90 63 80.2)">P2_0/BUTTON4</text>
<text x="76.4" y="80.2" transform="rotate(-90 76.4 80.2)">P1_6/BUTTON3</text>
<text x="116.5" y="78.3" transform="rotate(-90 116.5 78.3)">R3</text>
<text x="117.6" y="81.1" transform="rotate(-90 117.6 81.1)">1</text>
<text x="120" y="82.5" transform="rotate(-90 120 82.5)">10K, 50V, 0.063W</text>
<text x="152.3" y="79.6" transform="rotate(-90 152.3 79.6)">14</text>
<text x="153.6" y="79.6" transform="rotate(-90 153.6 79.6)">15</text>
<text x="155" y="79.6" transform="rotate(-90 155 79.6)">16</text>
<text x="156.3" y="79.6" transform="rotate(-90 156.3 79.6)">17</text>
<text x="157.6" y="79.6" transform="rotate(-90 157.6 79.6)">18</text>
<text x="159" y="79.6" transform="rotate(-90 159 79.6)">19</text>
<text x="160.3" y="79.6" transform="rotate(-90 160.3 79.6)">20</text>
<text x="161.6" y="79.6" transform="rotate(-90 161.6 79.6)">21</text>
<text x="216.8" y="80.2">P0_6/TRIMMER</text>
<text x="217.1" y="83.6">P0_7/INT_ACC</text>
<text x="240.5" y="80.8">J2-14</text>
<text x="250.5" y="80.8">J2-13</text>
<text x="117.7" y="87.6" transform="rotate(-90 117.7 87.6)">2</text>
<text x="119" y="87.6" transform="rotate(-90 119 87.6)">3</text>
<text x="131.2" y="84.8">RESET_N</text>
<text x="166.6" y="88.3" transform="rotate(-90 166.6 88.3)">C2</text>
<text x="214.3" y="86.9">P1_0/USB_PULL-UP</text>
<text x="240.5" y="84.1">J2-16</text>
<text x="240.5" y="87.4">J2-18</text>
<text x="250.5" y="84.1">J2-15</text>
<text x="250.5" y="87.4">J2-17</text>
<text x="117.4" y="92.5" transform="rotate(-90 117.4 92.5)">1</text>
<text x="117.9" y="91.1">SW4</text>
<text x="118.7" y="92.3" transform="rotate(-90 118.7 92.3)">4</text>
<text x="171.3" y="92.4" transform="rotate(-90 171.3 92.4)">0.47uF/6.3V/X5R</text>
<text x="212.5" y="93.6">P1_2/CS_LCD/CS_ACC</text>
<text x="217.5" y="90.3">P1_1/LCD_RS</text>
<text x="240.5" y="90.8">J2-20</text>
<text x="240.5" y="94.1">J2-22</text>
<text x="250.5" y="90.8">J2-19</text>
<text x="250.5" y="94.1">J2-21</text>
<text x="153.4" y="100.4" transform="rotate(-90 153.4 100.4)">P1_4/SPI_MISO</text>
<text x="154.7" y="99.5" transform="rotate(-90 154.7 99.5)">P1_3/SPI_CLK</text>
<text x="157.4" y="99.3" transform="rotate(-90 157.4 99.3)">P1_1/LCD_RS</text>
<text x="160.1" y="99.8" transform="rotate(-90 160.1 99.8)">P0_7/INT_ACC</text>
<text x="216.4" y="100.3">P1_4/SPI_MISO</text>
<text x="217.3" y="96.9">P1_3/SPI_CLK</text>
<text x="240.5" y="97.5">J2-24</text>
<text x="240.5" y="100.8">J2-26</text>
<text x="250.5" y="97.5">J2-23</text>
<text x="250.5" y="100.8">J2-25</text>
<text x="156.1" y="104.2" transform="rotate(-90 156.1 104.2)">P1_2/CS_LCD/CS_ACC</text>
<text x="216.4" y="103.6">P1_5/SPI_MOSI</text>
<text x="216.7" y="107">P1_6/BUTTON3</text>
<text x="240.5" y="104.1">J2-28</text>
<text x="240.5" y="107.5">J2-30</text>
<text x="250.5" y="104.1">J2-27</text>
<text x="250.5" y="107.5">J2-29</text>
<text x="218.8" y="110.3">P1_7/DCDC</text>
<text x="240.5" y="110.8">J2-32</text>
<text x="250.5" y="110.8">J2-31</text>
<text x="180" y="117.4" transform="rotate(-90 180 117.4)">R11</text>
<text x="183.4" y="117.1" transform="rotate(-90 183.4 117.1)">NP</text>
<text x="158.7" y="125.1" transform="rotate(-90 158.7 125.1)">P1_0/USB_PULL-UP</text>
<text x="215.3" y="128.3">P2_0/BUTTON4</text>
<text x="221.2" y="130.3">P2_1</text>
<text x="240.6" y="128.1">2</text>
<text x="240.6" y="130.1">4</text>
<text x="245.6" y="126.7">J6</text>
<text x="248.2" y="128.1">1</text>
<text x="248.2" y="130.1">3</text>
<text x="254.7" y="130.8" transform="rotate(-90 254.7 130.8)">GND</text>
<text x="81.6" y="137.7">D3</text>
<text x="90.4" y="135.7">L2</text>
<text x="90.7" y="133.7">2V...3V3_SW</text>
<text x="221.2" y="132.3">P2_2</text>
<text x="237.2" y="134.9">HEADER_6PIN_SMD_DUAL</text>
<text x="240.6" y="132.1">6</text>
<text x="248.2" y="132.1">5</text>
<text x="83" y="141.9">15µH±10%, 450mA, 0.7ohm</text>
<text x="137" y="142.7">7</text>
<text x="138.6" y="140">SW3</text>
<text x="142" y="141.4">8</text>
<text x="257.1" y="141.7">2V...3V3_SW</text>
<text x="65.7" y="145.1" transform="rotate(-90 65.7 145.1)">C4</text>
<text x="70.4" y="147.8" transform="rotate(-90 70.4 147.8)">1uF/10V/X5R</text>
<text x="80.8" y="147.6" transform="rotate(-90 80.8 147.6)">19</text>
<text x="88.8" y="147.6" transform="rotate(-90 88.8 147.6)">1</text>
<text x="95.5" y="147.6" transform="rotate(-90 95.5 147.6)">6</text>
<text x="103.1" y="145.4" transform="rotate(-90 103.1 145.4)">C16</text>
<text x="107.8" y="149.5" transform="rotate(-90 107.8 149.5)">4.7uF/4V/X5R/10%</text>
<text x="137" y="148.1">3</text>
<text x="142" y="146.8">4</text>
<text x="142" y="149.5">2</text>
<text x="142" y="144.1">6</text>
<text x="158" y="147">RS232_ON/OFF</text>
<text x="223.8" y="147.7">P2_2</text>
<text x="260.8" y="147.6">P2_1</text>
<text x="75.7" y="152.8">15</text>
<text x="78.1" y="153.5">V-</text>
<text x="80.1" y="150.2" transform="rotate(-90 80.1 150.2)">V+</text>
<text x="83.6" y="155.2">MAX3218EAP</text>
<text x="88.2" y="150.2" transform="rotate(-90 88.2 150.2)">LX</text>
<text x="94.8" y="151.2" transform="rotate(-90 94.8 151.2)">VCC</text>
<text x="133.9" y="153.2">SW_SLIDE_MMS228T</text>
<text x="221.5" y="151.7">RESET_N</text>
<text x="63" y="157.5" transform="rotate(-90 63 157.5)">C17</text>
<text x="67.7" y="159.9" transform="rotate(-90 67.7 159.9)">1uF/10V/X5R</text>
<text x="69" y="160.1" transform="rotate(-90 69 160.1)">C18</text>
<text x="75.7" y="160.8">16</text>
<text x="75.7" y="156.8">18</text>
<text x="78.1" y="161.5">C1-</text>
<text x="78.1" y="157.5">C1+</text>
<text x="91.8" y="161.5">INVALID</text>
<text x="93.8" y="159.5">OFF</text>
<text x="94.4" y="157.5">ON</text>
<text x="97.2" y="156.8">3</text>
<text x="97.2" y="158.8">4</text>
<text x="97.2" y="160.8">2</text>
<text x="73.7" y="163.4" transform="rotate(-90 73.7 163.4)">0.47uF/10V/X5R</text>
<text x="75.7" y="166.8">13</text>
<text x="75.7" y="164.1">14</text>
<text x="78.1" y="167.5">T2OUT</text>
<text x="78.1" y="164.8">T1OUT</text>
<text x="93.7" y="164.8">T1IN</text>
<text x="93.7" y="167.5">T2IN</text>
<text x="97.2" y="164.1">7</text>
<text x="97.2" y="166.8">8</text>
<text x="126" y="164.4">P0_4/UART_TX</text>
<text x="126" y="167.9">P0_3/UART_RTS</text>
<text x="75.7" y="172.2">11</text>
<text x="75.7" y="169.5">12</text>
<text x="78.1" y="172.8">R2IN</text>
<text x="78.1" y="170.2">R1IN</text>
<text x="92.3" y="170.2">R1OUT</text>
<text x="92.3" y="172.8">R2OUT</text>
<text x="97.2" y="169.5">9</text>
<text x="97.2" y="172.2">10</text>
<text x="125.8" y="170.6">P0_5/UART_RX</text>
<text x="125.8" y="173.3">P0_2/UART_CTS</text>
<text x="79.7" y="176.7">U3</text>
<text x="86.8" y="177.2" transform="rotate(-90 86.8 177.2)">20</text>
<text x="87.5" y="174.7" transform="rotate(-90 87.5 174.7)">GND</text>
<text x="88.2" y="177.2" transform="rotate(-90 88.2 177.2)">17</text>
<text x="89.5" y="176.5" transform="rotate(-90 89.5 176.5)">5</text>
<text x="215.9" y="179.1">COMPANY:</text>
<text x="215.9" y="185.8">TITLE:</text>
<text x="182.5" y="190.5">DRAWN:</text>
<text x="202.5" y="190.5">DATED:</text>
<text x="182.5" y="195.8">CHECKED:</text>
<text x="202.5" y="195.8">DATED:</text>
<text x="221.4" y="196.5">CODE:</text>
<text x="234.1" y="196.5">SIZE:</text>
<text x="253.4" y="196.5">DRAWING NO:</text>
<text x="276.8" y="196.5">REV:</text>
<text x="182.5" y="201.1">QUALITY CONTROL:</text>
<text x="202.5" y="201.1">DATED:</text>
<text x="182.5" y="206.5">RELEASED:</text>
<text x="202.5" y="206.5">DATED:</text>
<text x="216" y="208.5">SCALE:</text>
<text x="258.8" y="208.5">SHEET:</text>
<text x="264.8" y="208.5">OF</text>
</g>
<g font-size="1">
<text x="44" y="41.8" transform="rotate(-90 44 41.8)">B1</text>
<text x="45.3" y="47.8" transform="rotate(-90 45.3 47.8)">1</text>
<text x="45.5" y="42.8" transform="rotate(-90 45.5 42.8)">2 B2</text>
<text x="45.8" y="46.3">SW9</text>
<text x="46.5" y="47.5" transform="rotate(-90 46.5 47.5)">4</text>
<text x="46.9" y="42.8" transform="rotate(-90 46.9 42.8)">3</text>
<text x="52.7" y="42.4" transform="rotate(-90 52.7 42.4)">B1</text>
<text x="54.2" y="43.5" transform="rotate(-90 54.2 43.5)">2 B2</text>
<text x="54.4" y="46.9">SW8</text>
<text x="55.5" y="43.5" transform="rotate(-90 55.5 43.5)">3</text>
<text x="63.4" y="43.1" transform="rotate(-90 63.4 43.1)">B1</text>
<text x="64.8" y="47.6">SW10</text>
<text x="64.9" y="44.2" transform="rotate(-90 64.9 44.2)">2 B2</text>
<text x="66.2" y="44.2" transform="rotate(-90 66.2 44.2)">3</text>
<text x="76.8" y="43.1" transform="rotate(-90 76.8 43.1)">B1</text>
<text x="78.2" y="47.6">SW11</text>
<text x="78.2" y="44.2" transform="rotate(-90 78.2 44.2)">2 B2</text>
<text x="79.6" y="44.2" transform="rotate(-90 79.6 44.2)">3</text>
<text x="44" y="49.2" transform="rotate(-90 44 49.2)">A1</text>
<text x="45.4" y="49.4" transform="rotate(-90 45.4 49.4)">A2</text>
<text x="52.7" y="49.9" transform="rotate(-90 52.7 49.9)">A1</text>
<text x="53.9" y="48.4" transform="rotate(-90 53.9 48.4)">1</text>
<text x="54.1" y="50" transform="rotate(-90 54.1 50)">A2</text>
<text x="55.2" y="48.1" transform="rotate(-90 55.2 48.1)">4</text>
<text x="63.4" y="50.5" transform="rotate(-90 63.4 50.5)">A1</text>
<text x="64.6" y="49.1" transform="rotate(-90 64.6 49.1)">1</text>
<text x="64.8" y="50.7" transform="rotate(-90 64.8 50.7)">A2</text>
<text x="65.8" y="48.8" transform="rotate(-90 65.8 48.8)">4</text>
<text x="76.8" y="50.5" transform="rotate(-90 76.8 50.5)">A1</text>
<text x="78" y="49.1" transform="rotate(-90 78 49.1)">1</text>
<text x="78.1" y="50.7" transform="rotate(-90 78.1 50.7)">A2</text>
<text x="79.2" y="48.8" transform="rotate(-90 79.2 48.8)">4</text>
<text x="43" y="56.5" transform="rotate(-90 43 56.5)">R26</text>
<text x="51.7" y="56.5" transform="rotate(-90 51.7 56.5)">R27</text>
<text x="62.4" y="57.2" transform="rotate(-90 62.4 57.2)">R10</text>
<text x="75.7" y="57.2" transform="rotate(-90 75.7 57.2)">R20</text>
<text x="46.5" y="60.6" transform="rotate(-90 46.5 60.6)">510R, 50V, 0.063W</text>
<text x="55.2" y="60.6" transform="rotate(-90 55.2 60.6)">510R, 50V, 0.063W</text>
<text x="65.8" y="61.3" transform="rotate(-90 65.8 61.3)">510R, 50V, 0.063W</text>
<text x="79.2" y="61.3" transform="rotate(-90 79.2 61.3)">510R, 50V, 0.063W</text>
<text x="177.4" y="104.7">D2</text>
<text x="185.3" y="110.7" transform="rotate(-90 185.3 110.7)">NOT PLACED</text>
<text x="240.6" y="145.4">1</text>
<text x="240.6" y="147.4">3</text>
<text x="240.6" y="149.5">5</text>
<text x="242.4" y="144.1">J11</text>
<text x="248.2" y="145.4">2</text>
<text x="248.2" y="147.4">4</text>
<text x="248.2" y="149.5">6</text>
<text x="29.8" y="152.9">J5-1</text>
<text x="29.8" y="155.6">J5-2</text>
<text x="240.6" y="151.4">7</text>
<text x="240.6" y="153.5">9</text>
<text x="248.2" y="151.4">8</text>
<text x="248.2" y="153.5">10</text>
<text x="29.8" y="158.3">J5-3</text>
<text x="29.8" y="161">J5-4</text>
<text x="238.5" y="157.5">HEADER_2X5_SMD_1.27MM</text>
<text x="29.8" y="163.6">J5-5</text>
<text x="29.8" y="166.3">J5-6</text>
<text x="29.8" y="169">J5-7</text>
<text x="29.8" y="171.6">J5-8</text>
<text x="28.1" y="179.6">J5-10</text>
<text x="29.8" y="174.3">J5-9</text>
<text x="28.1" y="182.3">J5-11</text>
</g>
</svg>
